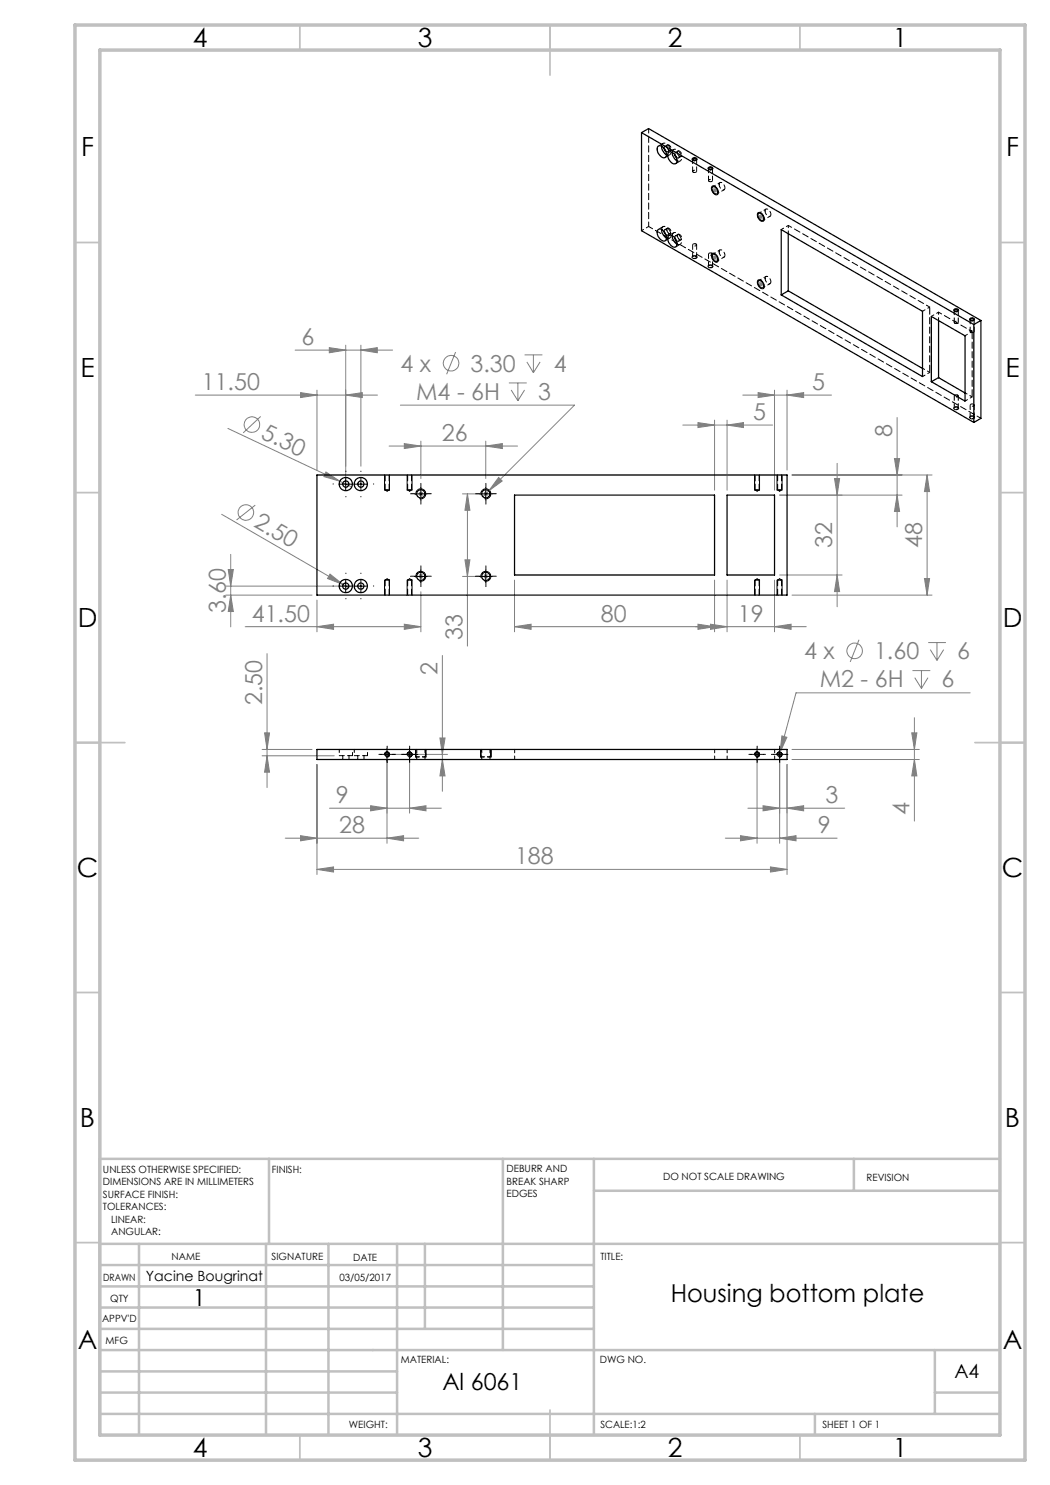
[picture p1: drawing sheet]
<svg xmlns="http://www.w3.org/2000/svg" width="210mm" height="297mm" viewBox="0 0 210 297" stroke-linecap="round" stroke-linejoin="round" font-family="sans-serif">
<g fill="none" stroke="#808080" stroke-width=".2">
<path d="M138.4 31.9h1M138.6 31.5l.7 .7M138.9 31.4v.9M139.3 31.5l-.7 .7M141.6 33.7h1M141.7 33.3l.8 .7M142.1 33.2v1M142.5 33.3l-.8 .7M142.5 38.1h1M142.6 37.7l.7 .7M143 37.6v1M143.3 37.7l-.7 .7"/>
<path d="M142.5 51.5h1M142.6 51.2l.7 .7M143 51v1M143.3 51.2l-.7 .7M151.7 43.4h1M151.7 56.9h1M151.8 43l.7 .7M151.8 56.5l.7 .7M152.2 42.9v1M152.2 56.3v1.1M152.5 43l-.7 .7M152.5 56.5l-.7 .7"/>
<path d="M39.1 79h36.4M59 70h19.5M60.1 78.5l3.3 .5-3.3 .5zM63.4 78v16M65.9 69.5l3.2 .5-3.2 .6zM69.1 69v26.8M69.1 79l3.4-.5v1zM72.2 70l3.3-.5v1.1zM72.2 69v24.2M91.1 70.4l-1.8 4.5M101.8 76.6h3.5M102.2 78l1.4 2.1"/>
<path d="M103.6 76.6v3.5M104.9 71h3.6M104.9 78l-1.3 2.1M105.4 72.4l1.3 2.1M106.7 71v3.5M108 72.4l-1.3 2.1M148.6 79h17.7M151.6 78.5l3.3 .5-3.3 .5zM154.9 78v20M157.4 79l3.3-.5v1zM157.4 78v16M190.7 62.1h1"/>
<path d="M190.9 61.7l.7 .7M191.2 61.6v.9M191.6 61.7l-.7 .7M193.9 63.9h1M194.1 63.5l.7 .7M194.4 63.4v1M194.8 63.5l-.7 .7M45.6 85.7l22.3 10.5M52.1 83.3l-3.5 3.3M65.2 94.4l2.7 1.8-3.1-.9zM67.9 96.2l2.4 1.2M77.8 89.2h25.7"/>
<path d="M80.1 81h34.8l-18.3 18.3M80.9 88.7l3.3 .5-3.3 .5zM83.6 98.8h1.1M83.8 98.4l.7 .7M84.2 98.3v1M84.2 88.2v7.5M84.5 98.4l-.7 .7M92.5 98.8h3.7M93.5 98.8l.5 3.3h-1zM93.5 98.8v30.4M96.7 98.8h.9M96.8 98.4l.7 .7"/>
<path d="M97.2 98.3v1M97.2 89.2l3.3-.5v1zM97.2 88.2v7.5M99.7 95.5l.7 .7-2.6 2zM136.6 85h17.9M139.6 84.5l3.3 .5-3.3 .5zM142.9 84v14M145.4 85l3.3-.5v1zM145.4 84v14M155.9 99h24.5M158.4 95h28M166.9 95.7h1l-.5 3.3z"/>
<path d="M167.4 92.7v28.7M178.9 91.7h1l-.5 3.3zM179.4 83.5v21.9M179.4 99l.5 3.3h-1zM185.4 95v24M185.4 95l.5 3.3h-1zM44.3 102.9l24.3 14M45.2 119h17.2M45.2 117.2h23M45.6 113.9h1.1l-.6 3.3zM46.1 119l.6 3.3h-1.1zM46.1 110.9v14.5"/>
<path d="M51 101l-3.7 3M66 114.8l2.6 2.1-3.1-1.2zM68.6 116.9l1.1 .6M83.6 115.3h1.1M83.8 114.9l.7 .7M84.2 114.8v1M84.2 118.4v8M84.5 114.9l-.7 .7M92.5 115.3h3.7M93 112h1l-.5 3.3zM96.7 115.3h.9M96.8 114.9l.7 .7"/>
<path d="M97.2 114.8v1M97.5 114.9l-.7 .7M102.9 116v10.4M142.9 116v10.4M145.4 116v10.4M154.9 116v10.4M155.9 115h12.5M158.4 119h28M167.4 115l.5 3.3h-1zM184.9 115.7h1l-.5 3.3zM49 125.3h35.2M53.4 130.7v26.8"/>
<path d="M63.4 125.3l3.3-.5v1.1zM63.4 120v6.4M80.9 124.8l3.3 .5-3.3 .6zM88.5 131.1v27.2M102.9 125.3l3.3-.5v1.1zM102.9 125.3h58.4M139.6 124.8l3.3 .5-3.3 .6zM142.1 124.8l3.3 .5-3.3 .6zM154.9 125.3l3.3-.5v1.1zM171.8 127.9l-1.8 4.5M182.5 134.1h3.6M183 135.5l1.3 2.2"/>
<path d="M184.3 134.1v3.6M185.6 135.5l-1.3 2.2M185.6 128.5h3.6M186.1 129.9l1.3 2.2M187.4 128.5v3.6M188.7 129.9l-1.3 2.2M194 138.6h-34.8l-3.2 11.9M52.4 151.2h14.5M52.4 149.9h10M52.9 146.6h1l-.5 3.3zM53.4 151.2l.5 3.2h-1zM63.4 152.9v22"/>
<path d="M76.9 150.9h1M77 150.5l.8 .7M77.4 150.4v1M77.4 151.9v16.8M77.8 150.5l-.8 .7M78.4 150.9h11.1M81.6 150.5l.7 .7M81.9 150.4v1M81.9 151.9v10.7M82.3 150.5l-.7 .7M88 147.6h1l-.5 3.3zM88.5 151.9l.5 3.3h-1z"/>
<path d="M150.9 150.9h1M151.1 150.5l.7 .7M151.4 150.4v1M151.4 151.9v16.8M151.8 150.5l-.7 .7M155.4 150.9h1M155.5 150.5l.8 .7M155.9 150.4v1M155.9 151.9v16.8M156 150.5l-.2 .8M156.3 150.5l-.8 .7M156.4 147.2l1 .3-1.4 3z"/>
<path d="M157.4 152.9v22M158.4 149.9h25.5M158.4 151.9h25.5M182.4 146.6h1l-.5 3.3zM182.9 151.9l.5 3.3h-1zM182.9 143.5v20.7M57 167.6h26.7M60.1 167.1l3.3 .5-3.3 .6zM63.4 173.9l3.3-.5v1zM63.4 173.9h94M65.9 161.6h22.4M74.1 161.1l3.3 .5-3.3 .6z"/>
<path d="M77.4 167.6l3.3-.5v1.1zM81.9 161.6l3.3-.5v1.1zM145.1 167.6h22.3M148.1 167.1l3.3 .5-3.3 .6zM149.6 161.6h19.3M152.6 161.1l3.3 .5-3.3 .6zM154.1 173.4l3.3 .5-3.3 .5zM155.9 167.6l3.3-.5v1.1zM157.4 161.6l3.3-.5v1.1z"/>
<circle cx="90.2" cy="72.6" r="1.56"/>
<circle cx="50.4" cy="84.9" r="1.56"/>
<circle cx="49.2" cy="102.5" r="1.56"/>
<circle cx="170.9" cy="130.2" r="1.55"/>
</g>
<g fill="none" stroke="#000" stroke-width=".2">
<path d="M138.5 31.7a.48 .48 0 0 1 .5-.2 .48 .48 0 0 1 .3 .5l-.6 .1a.24 .24 0 0 1-.3-.1 .24 .24 0 0 1 .1-.3zM141.7 33.5l.7-.1a.31 .31 0 0 1 .1 .5 .31 .31 0 0 1-.4 .1l-.5-.2zM142.5 37.2a1.11 1.11 0 0 1 1 .6 1.11 1.11 0 0 1-.1 1.1 1.19 1.19 0 0 1-.9-1.7zM138.5 51.3l.7-.1a.29 .29 0 0 1 .1 .4 .29 .29 0 0 1-.4 .1h-.2a.27 .27 0 0 1-.3-.1 .27 .27 0 0 1 .1-.3zM141.7 53.1h.7a.29 .29 0 0 1 .1 .4 .29 .29 0 0 1-.4 0l-.4-.1zM142.4 50.8a1 1 0 0 1 1.3 1v.3a.56 .56 0 0 1-.6 .4 .56 .56 0 0 1-.5-.5l-.3-.7zM151.6 56.1v-.1a1.15 1.15 0 0 1 1.2 1.6 .98 .98 0 0 1-1.3-1.1zM151.6 42.6v-.1a1.15 1.15 0 0 1 1.2 1.7 1.05 1.05 0 0 1-1.3-1.3zM190.8 61.9l.8-.1a.29 .29 0 0 1 .1 .5 .29 .29 0 0 1-.5 0l-.4-.1zM194 63.8l.3-.2a.34 .34 0 0 1 .6 .2 .34 .34 0 0 1-.5 .4l-.4-.1zM67.9 96.8h2.5M69.1 95.6v2.5"/>
<path d="M70.9 96.8h2.5M72.2 95.6v2.5M76.9 95v3M77.9 95v3M81.4 95v3M82.4 95v3M82.9 98.8h2.5M83.2 99a1 1 0 0 1 .9-1.2 1 1 0 0 1 1.1 1 1 1 0 0 1-1.3 .9M84.2 97.5v2.5M95.9 98.8h2.5M96.2 99a.99 .99 0 0 1 .9-1.2 .99 .99 0 0 1 1 1.1 .99 .99 0 0 1-1.2 .8M97.2 97.5v2.5"/>
<path d="M150.9 95v3M151.9 95v3M155.4 95v3M156.4 95v3M190.8 81.5a.48 .48 0 0 1 .5-.2 .48 .48 0 0 1 .4 .5l-.6 .1-.3-.1zM194 83.4l.6-.2a.29 .29 0 0 1 .3 .3 .29 .29 0 0 1-.4 .3l-.5-.2zM67.9 117.2h2.5M69.1 116v2.5M70.9 117.2h2.5M72.2 116v2.5M76.9 116v3M77.9 116v3"/>
<path d="M81.4 116v3M82.4 116v3M82.9 115.3h2.5M83.2 115.5a1.01 1.01 0 0 1 .9-1.2 1.01 1.01 0 0 1 1.1 1.1 1.01 1.01 0 0 1-1.3 .8M84.2 114v2.5M95.9 115.3h2.5M96.2 115.5a1 1 0 0 1 .9-1.2 1 1 0 0 1 1.1 1.1 1 1 0 0 1-1.3 .8M97.2 114v2.5M150.9 116v3M151.9 116v3M155.4 116v3M156.4 116v3"/>
<path d="M76.2 150.9h2.5M76.9 151a.5 .5 0 0 1 .5-.6 .5 .5 0 0 1 .5 .5 .5 .5 0 0 1-.6 .5M77.4 149.6v2.5M80.6 150.9h2.5M81.4 151a.51 .51 0 0 1 .5-.6 .51 .51 0 0 1 .5 .5 .51 .51 0 0 1-.6 .5M81.9 149.6v2.5M83.1 149.9v1.5M85.2 149.9v1.5M96.2 149.9v1.5M98.2 149.9v1.5M150.2 150.9h2.4M150.9 151a.51 .51 0 0 1 .5-.6 .51 .51 0 0 1 .5 .5 .51 .51 0 0 1-.6 .5"/>
<path d="M151.4 149.6v2.5M154.7 150.9h2.5M155.4 151a.51 .51 0 0 1 .5-.6 .51 .51 0 0 1 .5 .5 .51 .51 0 0 1-.6 .5M155.9 149.6v2.5"/>
</g>
<g fill="none" stroke="#c0c0c0" stroke-width=".35">
<path d="M60 5v5M110 5v10M160 5v5M15 48.5h5M200 48.5h5M15 98.5h5M200 98.5h5M15 148.5h10M195 148.5h10M15 198.5h5M200 198.5h5M15 248.5h5"/>
<path d="M200 248.5h5M60 287v5M110 282v10M160 287v5"/>
</g>
<g fill="none" stroke="#c0c0c0" stroke-width=".5">
<path d="M53.8 231.8v17M100.6 231.8v38.2M118.8 231.8v55.2M118.8 238.2h81.2M170.8 231.8v6.4M200 231.8h-180v55.2M20 248.8h180M20 257.3h98.8M20 253h98.8M27.8 248.8v38.2M53.2 248.8v38.2M65.7 248.8v38.2"/>
<path d="M79.4 248.8v38.2M85 248.8v17M20 265.8h98.8M20 261.5h98.8M20 278.5h59.4M20 274.3h59.4M20 270h180M187 278.5h13M187 270v12.8M20 282.8h180M163 282.8v4.2"/>
</g>
<path d="M15 5h190v287h-190zM20 10h180v277h-180z" fill="none" stroke="#c0c0c0" stroke-width=".7"/>
<path d="M83.2 151.4h2M96.2 151.4h2" fill="none" stroke="#000" stroke-width=".2" stroke-dasharray="1.3 .6" stroke-dashoffset=".6"/>
<path d="M76.9 98h1M81.4 98h1M150.9 98h1M155.4 98h1M77.9 116h-1M82.4 116h-1M151.9 116h-1M156.4 116h-1" fill="none" stroke="#000" stroke-width=".2" stroke-dasharray="1.3 .6" stroke-dashoffset=".5"/>
<g fill="none" stroke="#000" stroke-width=".2" stroke-dasharray="15.2 1.3 1.3 1.3">
<path d="M66.7 96.8h-.1M69.2 94.3v-.1M69.2 99.3v.1M69.7 96.8h-.1M71.7 96.8h.1M72.2 94.3v-.1M72.2 99.3v.1M74.7 96.8h.1M82.9 98.7h-.8M84.2 97.5v-.8M84.2 100v.8M85.4 98.7h.9"/>
<path d="M95.9 98.7h-.8M97.2 97.5v-.8M97.2 100v.8M98.4 98.7h.9M66.7 117.2h-.1M69.2 114.7v-.1M69.2 119.7v.1M69.7 117.2h-.1M71.7 117.2h.1M72.2 114.7v-.1M72.2 119.7v.1M74.7 117.2h.1"/>
<path d="M82.9 115.2h-.8M84.2 114v-.8M84.2 116.5v.8M85.4 115.2h.9M95.9 115.2h-.8M97.2 114v-.8M97.2 116.5v.8M98.4 115.2h.9M76.2 150.9h-.4M77.4 149.6v-.4M77.4 152.1v.4M78.7 150.9h.4"/>
<path d="M80.7 150.9h-.4M81.9 149.6v-.4M81.9 152.1v.4M83.2 150.9h.4M150.2 150.9h-.4M151.4 149.6v-.4M151.4 152.1v.4M152.7 150.9h.4M154.7 150.9h-.4M155.9 149.6v-.4M155.9 152.1v.4M157.2 150.9h.4"/>
</g>
<g fill="#808080">
<path d="M66 114.8l2.6 2.1-3.1-1.2z"/>
<path d="M65.2 94.4l2.7 1.8-3.1-.9z"/>
<path d="M145.4 85l3.3-.5v1zM139.6 84.5l3.3 .5-3.3 .5zM97.2 89.2l3.3-.5v1zM80.9 88.7l3.3 .5-3.3 .5zM80.9 124.8l3.3 .5-3.3 .6zM63.4 125.3l3.3-.5v1.1zM69.1 79l3.4-.5v1zM60.1 78.5l3.3 .5-3.3 .5zM77.4 167.6l3.3-.5v1.1zM60.1 167.1l3.3 .5-3.3 .6zM154.1 173.4l3.3 .5-3.3 .5zM63.4 173.9l3.3-.5v1z"/>
<path d="M99.7 95.5l-1.9 2.7 2.6-2zM151.6 78.5l3.3 .5-3.3 .5zM157.4 79l3.3-.5v1zM142.1 124.8l3.3 .5-3.3 .6zM154.9 125.3l3.3-.5v1.1zM65.9 69.5l3.2 .5-3.2 .6zM72.2 70l3.3-.5v1.1zM156.4 147.2l-.4 3.3 1.4-3zM152.6 161.1l3.3 .5-3.3 .6zM157.4 161.6l3.3-.5v1.1z"/>
<path d="M148.1 167.1l3.3 .5-3.3 .6zM155.9 167.6l3.3-.5v1.1z"/>
<path d="M139.6 124.8l3.3 .5-3.3 .6zM102.9 125.3l3.3-.5v1.1zM81.9 161.6l3.3-.5v1.1zM74.1 161.1l3.3 .5-3.3 .6z"/>
<path d="M167.4 115l.5 3.3h-1zM166.9 95.7h1l-.5 3.3z"/>
<path d="M179.4 99l.5 3.3h-1zM178.9 91.7h1l-.5 3.3zM184.9 115.7h1l-.5 3.3zM185.4 95l.5 3.3h-1zM53.4 151.2l.5 3.2h-1zM52.9 146.6h1l-.5 3.3z"/>
<path d="M93.5 98.8l.5 3.3h-1zM93 112h1l-.5 3.3zM45.6 113.9h1.1l-.6 3.3zM46.1 119l.6 3.3h-1.1zM88 147.6h1l-.5 3.3zM88.5 151.9l.5 3.3h-1zM182.4 146.6h1l-.5 3.3zM182.9 151.9l.5 3.3h-1z"/>
</g>
<g fill="none" stroke="#000" stroke-width=".25">
<path d="M128.3 26.5l66.5 38.4M128.3 26.5l1.4-.8 66.5 38.4M128.3 26.5v19.6l66.5 38.4M131.6 29.2a1.48 1.48 0 0 1 1.7 1.7 .63 .63 0 0 1-.4 .7 .63 .63 0 0 1-.7-.3 1.67 1.67 0 0 1-.6-2.1zM132.3 29.2a1.85 1.85 0 0 0 1 1.7M132.8 29.7l.4 .6M133.7 30.5a1.48 1.48 0 0 1 1.7 1.6 .63 .63 0 0 1-.4 .7 .63 .63 0 0 1-.7-.3 1.67 1.67 0 0 1-.6-2zM134.4 30.5a2.06 2.06 0 0 0 1 1.7M134.9 30.9l.4 .6M138.5 31.7a.42 .42 0 0 1 .5-.1 .42 .42 0 0 1 .3 .3 .4 .4 0 0 1-.5 .2 .4 .4 0 0 1-.3-.4zM141.7 33.6a.42 .42 0 0 1 .4-.2 .42 .42 0 0 1 .4 .4 .4 .4 0 0 1-.5 .1 .4 .4 0 0 1-.3-.3zM142.5 37.4a.88 .88 0 0 1 .9 .4 .88 .88 0 0 1 0 1 1.03 1.03 0 0 1-.9-1.4z"/>
<path d="M131.6 45.9a1.22 1.22 0 0 1 1.6 1.1 .68 .68 0 0 1 .1 .9 .68 .68 0 0 1-.9 .2 1.65 1.65 0 0 1-.8-2.2zM132.3 45.9a1.94 1.94 0 0 0 1 1.7M132.8 46.3l.4 .7M133.7 47.1a1.48 1.48 0 0 1 1.7 1.7 .63 .63 0 0 1-.4 .6 .63 .63 0 0 1-.7-.2 1.67 1.67 0 0 1-.6-2.1zM134.4 47.1a2.06 2.06 0 0 0 1 1.7M134.9 47.6l.4 .6M142.5 50.9a.88 .88 0 0 1 .9 .4 .88 .88 0 0 1 0 1 1.03 1.03 0 0 1-.9-1.4zM151.7 56.2a.88 .88 0 0 1 .9 .4 .88 .88 0 0 1-.1 1 1.04 1.04 0 0 1-.8-1.4zM151.7 42.7a.88 .88 0 0 1 .9 .4 .88 .88 0 0 1-.1 1 1.04 1.04 0 0 1-.8-1.4zM156.2 45.9l28.3 16.4v13l-28.3-16.3zM157.7 58.2l26.8 15.5M157.7 58.2l-1.5 .8"/>
<path d="M157.7 46.7v11.5M186.3 63.3l6.7 3.9v13l-6.7-3.9zM187.7 75.5l-1.4 .8M187.7 64.1v11.4M187.7 75.5l5.3 3.1M190.9 61.9a.42 .42 0 0 1 .4-.1 .42 .42 0 0 1 .3 .3 .4 .4 0 0 1-.4 .2 .4 .4 0 0 1-.3-.4zM194.1 63.7a.33 .33 0 0 1 .5-.1 .33 .33 0 0 1 .1 .5 .33 .33 0 0 1-.5 .1 .33 .33 0 0 1-.1-.5zM194.8 64.9v19.6M196.2 64.1v19.6l-1.4 .8M196.2 64.1l-1.4 .8M63.4 95h94v24h-94zM102.9 99h40v16h-40z"/>
<path d="M145.4 99h9.5v16h-9.5zM63.4 149.9h94v2h-94z"/>
<circle cx="69.2" cy="96.8" r="1.32"/>
<circle cx="69.2" cy="96.8" r=".63"/>
<circle cx="72.2" cy="96.8" r="1.32"/>
<circle cx="72.2" cy="96.8" r=".64"/>
<circle cx="84.2" cy="98.8" r=".82"/>
<circle cx="97.2" cy="98.8" r=".82"/>
<circle cx="69.2" cy="117.2" r=".62"/>
<circle cx="69.2" cy="117.2" r="1.32"/>
<circle cx="72.2" cy="117.2" r="1.32"/>
<circle cx="72.2" cy="117.2" r=".63"/>
<circle cx="84.2" cy="115.3" r=".83"/>
<circle cx="97.2" cy="115.3" r=".83"/>
<circle cx="77.4" cy="150.9" r=".41"/>
<circle cx="81.9" cy="150.9" r=".4"/>
<circle cx="151.4" cy="150.9" r=".4"/>
<circle cx="155.9" cy="150.9" r=".4"/>
</g>
<g fill="none" stroke="#000" stroke-width=".2" stroke-dasharray="1.3 .6">
<path d="M133.4 29.3a.64 .64 0 0 0 .8 .7 .74 .74 0 0 0-.8-1v.3M133.5 29l-.5 .3M133.6 30.4l.5-.3M135.5 30.5a.64 .64 0 0 0 .8 .7 .74 .74 0 0 0-.7-1l-.1 .3M135.6 30.2l-.5 .3M135.7 31.6l.5-.3M132.8 46.2v.1M133.4 45.9v-.1a.59 .59 0 0 1 .7 0 .59 .59 0 0 1 .1 .7v.1a.64 .64 0 0 1-.8-.7M133.5 45.6l-.5 .3M133.6 47l.5-.3M134.9 47.5h.1M135.5 47.1v-.1a.59 .59 0 0 1 .7 0 .59 .59 0 0 1 .2 .7l-.1 .2a.64 .64 0 0 1-.8-.8"/>
<path d="M135.6 46.9l-.5 .3M135.7 48.2l.5-.3M77 98h.4M77 98l.4 .2M77.4 98h.4M77.4 98.2l.4-.2M81.5 98h.4M81.5 98l.4 .2M81.9 98h.4M81.9 98.2l.4-.2M151 98h.4M151 98l.4 .2"/>
<path d="M151.4 98h.4M151.4 98.2l.4-.2M155.5 98h.4M155.5 98l.4 .2M155.9 98h.4M155.9 98.2l.4-.2M77.4 115.8l-.4 .2M77.8 116l-.4-.2M81.9 115.8l-.4 .2M82.3 116l-.4-.2M151.4 115.8l-.4 .2M151.8 116l-.4-.2"/>
<path d="M155.9 115.8l-.4 .2M156.3 116l-.4-.2"/>
</g>
<g fill="none" stroke="#000" stroke-width=".2" stroke-dasharray="1.3 .6" stroke-dashoffset=".4">
<path d="M129.7 25.7v19.6M132.8 29.6v-.2a.59 .59 0 0 1 .8 .1 .59 .59 0 0 1 .1 .7l-.1 .2-.4-.1M135 30.9v-.3a.59 .59 0 0 1 .7 .1 .59 .59 0 0 1 .1 .7l-.1 .2-.4-.1M138.5 31.8v2.5M139.3 34.3v-2.5M141.7 33.7v2.4M142.5 36.1v-2.4M129.7 45.3l66.5 38.4M133.2 47l.2 .1a.62 .62 0 0 0 .2-.8 .62 .62 0 0 0-.7-.3l-.1 .2M135.3 48.2l.3 .1a.62 .62 0 0 0 .1-.8 .62 .62 0 0 0-.7-.3l-.1 .3M138.5 49v2.4M139.3 51.4v-2.4"/>
<path d="M141.7 50.8v2.5M142.5 53.3v-2.5M190.9 62v2.5M190.9 79.2v2.4M191.7 64.5v-2.5M194 63.9v2.4M194.8 66.3v-2.4M191.7 81.6v-2.4M194 81v2.5M194.8 83.5v-2.5M77.8 116h-.8M82.3 116h-.8"/>
<path d="M151.8 116h-.8M156.3 116h-.8M68.6 151.1v.8M69.8 151.9v-.8M71.6 151.1v.8M72.8 151.9v-.8"/>
</g>
<g fill="none" stroke="#000" stroke-width=".2" stroke-dasharray="1.3 .6" stroke-dashoffset=".1">
<path d="M77 95v3M77.8 98v-3M81.5 95v3M82.3 98v-3M151 95v3M151.8 98v-3M155.5 95v3M156.3 98v-3M77 116v3M77.8 119v-3M81.5 116v3M82.3 119v-3"/>
<path d="M151 116v3M151.8 119v-3M155.5 116v3M156.3 119v-3"/>
</g>
<path d="M70.5 151.1h-2.6M73.5 151.1h-2.6" fill="none" stroke="#000" stroke-width=".2" stroke-dasharray="1.3 .6" stroke-dashoffset=".3"/>
<g fill="none" stroke="#000" stroke-width=".2" stroke-dasharray="1.3 .6" stroke-dashoffset=".6">
<path d="M138.6 34.4h.7a.37 .37 0 0 0-.4-.4 .37 .37 0 0 0-.3 .4M141.8 36.3l.7-.1a.37 .37 0 0 0-.4-.3 .37 .37 0 0 0-.4 .3l.1 .1M139.2 48.8l.1 .1a.37 .37 0 0 1-.4 .3 .37 .37 0 0 1-.3-.3l.6-.1M139.2 51.3h.1a.37 .37 0 0 1-.4 .4 .37 .37 0 0 1-.3-.4h.6M142.4 50.6l.1 .1a.37 .37 0 0 1-.4 .3 .37 .37 0 0 1-.4-.3l.7-.1M142.4 53.1l.1 .1a.37 .37 0 0 1-.4 .3 .37 .37 0 0 1-.4-.3l.7-.1M191 64.6h.6a.37 .37 0 0 0-.3-.3 .37 .37 0 0 0-.4 .3h.1M191.5 79l.1 .1a.37 .37 0 0 1-.3 .3 .37 .37 0 0 1-.4-.3l.6-.1M194.1 66.5l.7-.1a.37 .37 0 0 0-.4-.3 .37 .37 0 0 0-.3 .3v.1M194.4 66.3l-6.7-3.9M191.5 81.5h.1a.37 .37 0 0 1-.3 .4 .37 .37 0 0 1-.4-.4h.6M194.7 83.3l.1 .1a.37 .37 0 0 1-.4 .3 .37 .37 0 0 1-.3-.3l.6-.1"/>
<path d="M194.7 80.9h.1a.37 .37 0 0 1-.4 .3 .37 .37 0 0 1-.3-.3h.6M67.9 149.9v1.2M70.5 151.1v-1.2M70.9 149.9v1.2M73.5 151.1v-1.2M83.4 149.9v2M85 151.9v-2M96.4 149.9v2M98 151.9v-2M102.9 151.9v-2M142.9 151.9v-2M145.4 151.9v-2"/>
<path d="M154.9 151.9v-2"/>
</g>
<g fill="none" stroke="#000" stroke-width=".2" stroke-dasharray="1.3 .6" stroke-dashoffset=".8">
<path d="M143.4 38.8l1.4-.9M144 36.5l-1.4 .8M128.3 46.1l1.4-.8M143.4 52.2l1.4-.8M144 50l-1.4 .8M152.6 44.1l1.4-.8M152.6 57.5l1.4-.8M153.2 41.8l-1.4 .8M153.2 55.3l-1.4 .8M157.7 45.1l-1.5 .8M157.7 45.1v1.6M184.5 73.7l1.4 .8"/>
<path d="M185.9 61.4l-1.4 .8M185.9 74.5l-1.4 .8M187.7 62.4l-1.4 .9M187.7 62.4v1.7M193 78.6l1.4 .8M194.4 66.3l-1.4 .8M194.4 79.4l-1.4 .8"/>
</g>
<path d="M185.9 74.5v-13.1M194.4 79.4v-13.1" fill="none" stroke="#000" stroke-width=".2" stroke-dasharray="1.3 .6" stroke-dashoffset="-.2"/>
<g fill="none" stroke="#000" stroke-width=".2" stroke-dasharray="1.3 .6" stroke-dashoffset=".5">
<path d="M132.6 28.7l-.9 .5M133 31.5l.9-.5M134.7 29.9l-.9 .5M135.2 32.7l.9-.5M143.8 36.9a.9 .9 0 0 0 1.1 1 1.02 1.02 0 0 0-.9-1.4l-.2 .4M132.6 45.3l-.9 .5M133 48.1l.9-.5M134.7 46.6l-.9 .5M135.2 49.4l.9-.5M143.8 50.4a.9 .9 0 0 0 1.1 1 1.02 1.02 0 0 0-.9-1.4l-.2 .4M153 42.2a.9 .9 0 0 0 1.1 1 1.02 1.02 0 0 0-.9-1.4l-.2 .4M153 55.7a.9 .9 0 0 0 1.1 1 1.02 1.02 0 0 0-.9-1.4l-.2 .4"/>
<path d="M185.9 61.4l-28.2-16.3"/>
</g>
<path d="M133.3 30.9a.61 .61 0 0 0 .8 0 .61 .61 0 0 0 .1-.8 1.4 1.4 0 0 0-1.7-1.4l-.2 .5M135.4 32.2a.61 .61 0 0 0 .8-.1 .61 .61 0 0 0 .1-.8 1.4 1.4 0 0 0-1.6-1.3l-.2 .4M132.3 45.9a.61 .61 0 0 1 .5-.6 .61 .61 0 0 1 .7 .2 1.4 1.4 0 0 1 .4 2.2l-.6-.1M134.5 47.1a.61 .61 0 0 1 .4-.6 .61 .61 0 0 1 .7 .3 1.4 1.4 0 0 1 .4 2.1l-.6-.1" fill="none" stroke="#000" stroke-width=".2" stroke-dasharray="1.3 .6" stroke-dashoffset=".2"/>
<g font-size="5.3">
<text x="38.5" y="9.5">4</text>
<text x="83.5" y="9.5">3</text>
<text x="133.6" y="9.5">2</text>
<text x="178.6" y="9.5">1</text>
<text x="16.2" y="31.2">F</text>
<text x="201.2" y="31.2">F</text>
<text x="16.1" y="75.5">E</text>
<text x="201.1" y="75.5">E</text>
<text x="15.5" y="125.5">D</text>
<text x="200.5" y="125.5">D</text>
<text x="15.4" y="175.5">C</text>
<text x="200.4" y="175.5">C</text>
<text x="16" y="225.5">B</text>
<text x="201" y="225.5">B</text>
<text x="15.5" y="269.7">A</text>
<text x="200.5" y="269.7">A</text>
<text x="38.5" y="291.5">4</text>
<text x="83.5" y="291.5">3</text>
<text x="133.6" y="291.5">2</text>
<text x="178.6" y="291.5">1</text>
</g>
<text font-size="4.9" x="134.1" y="260.4">Housing bottom plate</text>
<g font-size="4.7" fill="#808080">
<text x="60.3" y="69">6</text>
<text x="40.3" y="78">11.50</text>
<text x="80.1" y="74.3">4 x</text>
<text x="94.1" y="74.3">3.30</text>
<text x="110.7" y="74.3">4</text>
<text x="162.4" y="78">5</text>
<text x="83.2" y="79.9">M4 - 6H</text>
<text x="107.6" y="80">3</text>
<text x="150.7" y="84">5</text>
<text x="52" y="87.5" transform="rotate(25 52 87.5)">5.30</text>
<text x="88.4" y="88.2">26</text>
<text x="178.4" y="87.4" transform="rotate(-90 178.4 87.4)">8</text>
<text x="50.6" y="105.2" transform="rotate(30 50.6 105.2)">2.50</text>
<text x="166.4" y="109.6" transform="rotate(-90 166.4 109.6)">32</text>
<text x="184.4" y="109.6" transform="rotate(-90 184.4 109.6)">48</text>
<text x="45.2" y="122.7" transform="rotate(-90 45.2 122.7)">3.60</text>
<text x="50.4" y="124.3">41.50</text>
<text x="120.2" y="124.3">80</text>
<text x="147.6" y="124.3">19</text>
<text x="92.5" y="127.9" transform="rotate(-90 92.5 127.9)">33</text>
<text x="160.8" y="131.9">4 x</text>
<text x="174.8" y="131.9">1.60</text>
<text x="191.4" y="131.9">6</text>
<text x="87.5" y="134.9" transform="rotate(-90 87.5 134.9)">2</text>
<text x="163.9" y="137.5">M2 - 6H</text>
<text x="188.3" y="137.5">6</text>
<text x="52.4" y="141.1" transform="rotate(-90 52.4 141.1)">2.50</text>
<text x="67.2" y="160.6">9</text>
<text x="165.1" y="160.6">3</text>
<text x="67.8" y="166.6">28</text>
<text x="163.6" y="166.6">9</text>
<text x="181.9" y="162.9" transform="rotate(-90 181.9 162.9)">4</text>
<text x="103" y="172.9">188</text>
</g>
<g font-size="4.7">
<text x="38.6" y="261.2">1</text>
<text x="88.5" y="278.1">Al 6061</text>
</g>
<text font-size="3.9" x="190.9" y="275.5">A4</text>
<text font-size="2.8" x="29.2" y="256.1">Yacine Bougrinat</text>
<g font-size="2">
<text x="20.6" y="234.6">UNLESS OTHERWISE SPECIFIED:</text>
<text x="20.6" y="237.1">DIMENSIONS ARE IN MILLIMETERS</text>
<text x="20.6" y="239.6">SURFACE FINISH:</text>
<text x="54.4" y="234.6">FINISH:</text>
<text x="101.3" y="234.5">DEBURR AND</text>
<text x="101.3" y="237">BREAK SHARP</text>
<text x="101.3" y="239.5">EDGES</text>
<text x="132.6" y="236">DO NOT SCALE DRAWING</text>
<text x="173.3" y="236.2">REVISION</text>
<text x="20.6" y="242.1">TOLERANCES:</text>
<text x="22.2" y="244.6">LINEAR:</text>
<text x="22.2" y="247.1">ANGULAR:</text>
<text x="34.3" y="252">NAME</text>
<text x="54.3" y="252">SIGNATURE</text>
<text x="120.1" y="251.9">TITLE:</text>
<text x="20.6" y="256.1">DRAWN</text>
<text x="67.9" y="256.1">03/05/2017</text>
<text x="70.6" y="252.2">DATE</text>
<text x="22" y="260.3">QTY</text>
<text x="20.4" y="264.4">APPV'D</text>
<text x="21.1" y="268.8">MFG</text>
<text x="80.2" y="272.5">MATERIAL:</text>
<text x="120" y="272.5">DWG NO.</text>
<text x="69.8" y="285.6">WEIGHT:</text>
<text x="120.1" y="285.6">SCALE:1:2</text>
<text x="164.5" y="285.6">SHEET 1 OF 1</text>
</g>
</svg>
